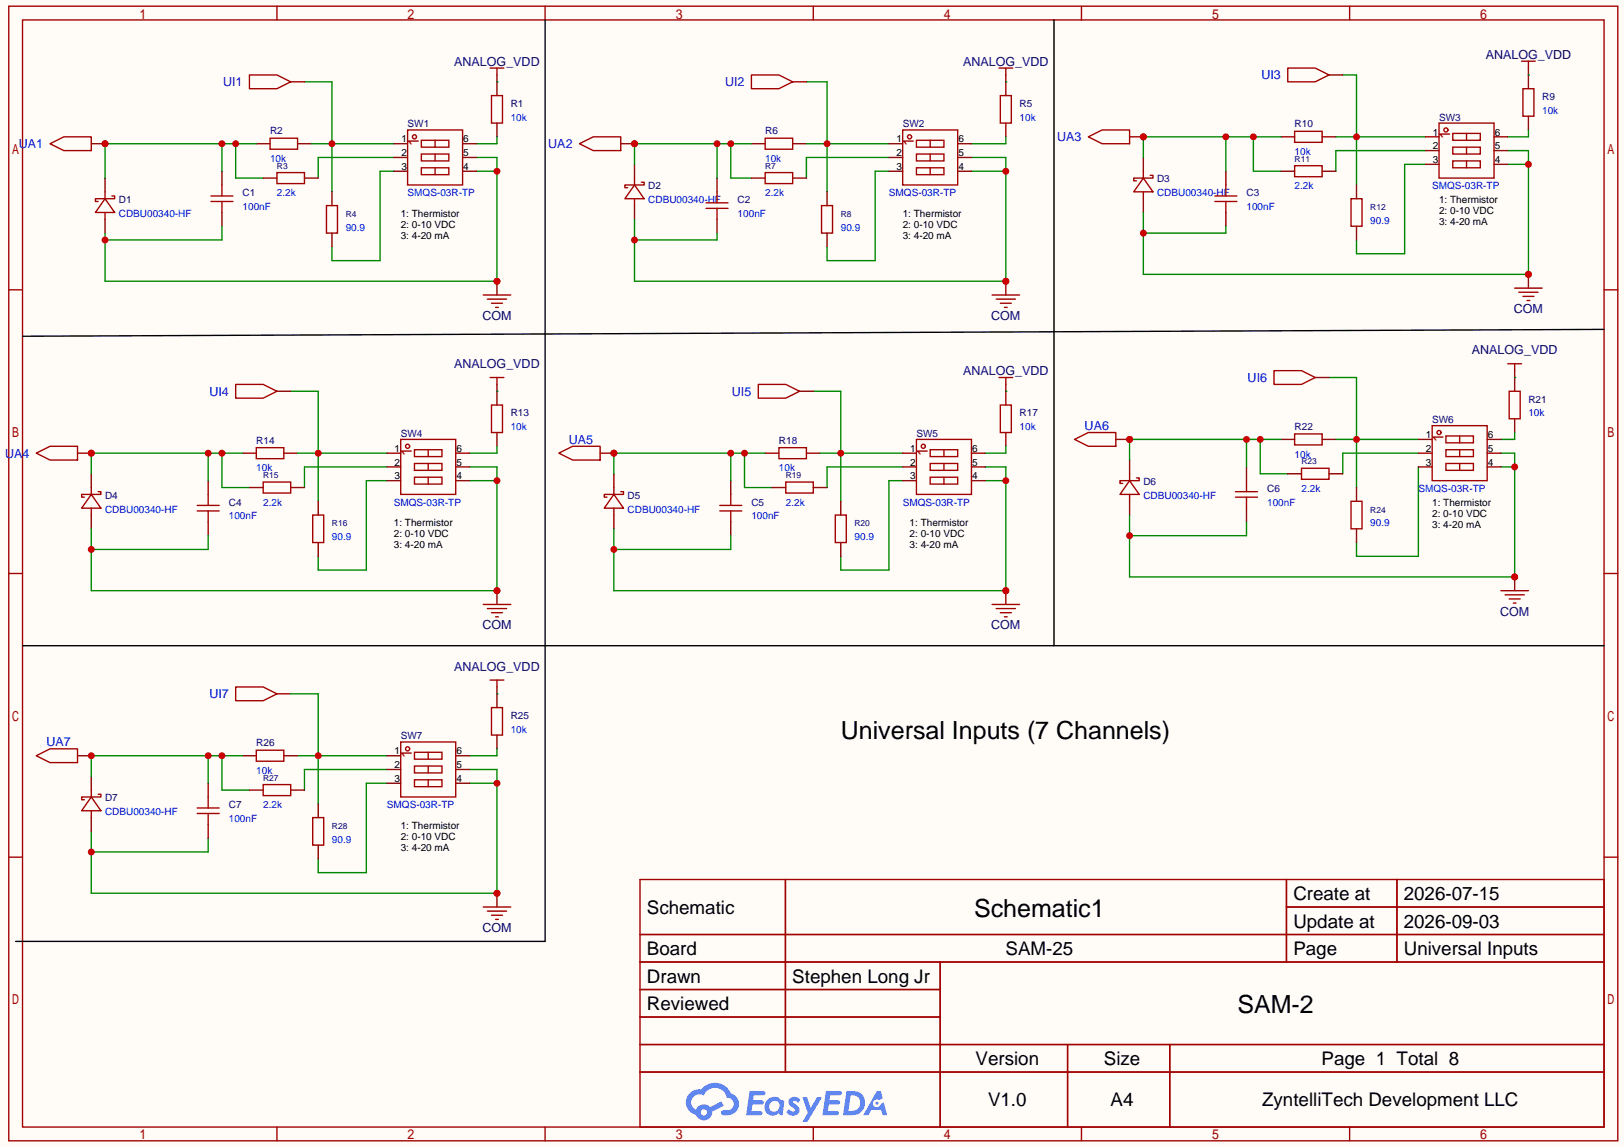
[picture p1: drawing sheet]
<svg xmlns="http://www.w3.org/2000/svg" width="300mm" height="212mm" viewBox="0 0 300 212" stroke-linecap="round" stroke-linejoin="round" font-family="sans-serif">
<path d="M0 0h299.9v211.8h-299.9z" fill="#fffcf7"/>
<g fill="none" stroke="#a10000" stroke-width=".25">
<path d="M1.6 1.1h297.2v209.6h-297.2zM4.2 3.7h292.1v204.5h-292.1zM51.1 1.1v2.6M100.7 1.1v2.6M150.2 1.1v2.6M199.7 1.1v2.6M249.3 1.1v2.6M1.6 53.5h2.6M296.3 53.5h2.5M1.6 105.9h2.6M296.3 105.9h2.5M1.6 158.3h2.6"/>
<path d="M296.3 158.3h2.5M118.2 162.4h178.1v45.8h-178.1zM118.2 172.6h178.1M118.2 177.7h178.1M145.1 162.4v35.6M173.6 177.7v30.5M237.6 162.4v15.3M237.6 167.5h58.7M258 162.4v15.3M118.2 182.8h55.4M118.2 192.9h178.1M118.2 187.8h55.4"/>
<path d="M118.2 198h178.1M197.2 192.9v15.3M216 192.9v15.3M51.1 208.2v2.5M100.7 208.2v2.5M150.2 208.2v2.5M199.7 208.2v2.5M249.3 208.2v2.5"/>
</g>
<g fill="#5487ff">
<path d="M145.9 202.8a1.3 1.3 0 0 1 1.9 .3l-.4 .6a.54 .54 0 0 0-.9-.2l.1 .2a1.58 1.58 0 0 1 1 1.6 1.43 1.43 0 0 1-2.4 .1l.5-.6a.64 .64 0 0 0 .5 .5 .64 .64 0 0 0 .7-.3l-.2-.2a1.6 1.6 0 0 1-1-1.6z"/>
<path d="M148.2 202.7h.9l.6 1.9 1.2-1.9h.9l-2.7 4.5h-.9l1-1.7z"/>
<path d="M138.4 201.5h1.7a1.31 1.31 0 0 1 1.2 .2 .4 .4 0 0 1-.3 .6h-1.8l-.1 .9h1.6a.4 .4 0 0 1 .4 .4 .4 .4 0 0 1-.5 .4h-1.6l-.2 1.2h.8a1.23 1.23 0 0 1 1.2 .2 .39 .39 0 0 1-.4 .6h-2.6z"/>
<path d="M152.5 201.5h1.7a1.32 1.32 0 0 1 1.2 .2 .39 .39 0 0 1-.3 .6h-1.8l-.1 .9h1.6a.4 .4 0 0 1 .4 .4 .4 .4 0 0 1-.4 .4h-1.7l-.2 1.2h.8a1.23 1.23 0 0 1 1.2 .2 .39 .39 0 0 1-.4 .6h-2.6z"/>
<path d="M161.9 201.5h.8l.3 1.3-.6 .4a.75 .75 0 0 0-1.1 .3 .75 .75 0 0 0 .5 1 .75 .75 0 0 0 .9-.6l.5-.3 .6 2.4h-.8l-.2-1h-1.9l-.5 1h-1z"/>
<path d="M156.3 201.5l-.6 4.5h1.5a2.27 2.27 0 0 0 2.6-2.3 2.27 2.27 0 0 0-2.7-2.2zM157.1 202.3a1.5 1.5 0 0 1 1.8 1.5 1.5 1.5 0 0 1-1.9 1.4h-.3z"/>
<path d="M141.8 203.1a1.62 1.62 0 0 0-.4 2.1 1.62 1.62 0 0 0 2 .7l.4-.3 .3 .3 .4 .1 .3-2.5-.1-.3h-.5a1.58 1.58 0 0 0-2.4-.1zM142.4 203.6a.99 .99 0 0 1 1.6 .3 .99 .99 0 0 1-.9 1.4 .94 .94 0 0 1-1-.5 .94 .94 0 0 1 .3-1.2z"/>
<path d="M127.4 201.9a2.37 2.37 0 0 0 1.1 4 1.54 1.54 0 0 0 1.8 1 1.54 1.54 0 0 0 1.2-1.6l2.2-1.1-.5-.8-2 1.1a1.57 1.57 0 0 0-2.6 .4 1.5 1.5 0 0 1-.8-2.1 1.5 1.5 0 0 1 2.2-.5 2.23 2.23 0 0 1 2.3-1.4 2.23 2.23 0 0 1 2 1.8 1.16 1.16 0 0 1 1.2 1.1 1.16 1.16 0 0 1-1.1 1.3h-.7a.47 .47 0 0 0-.5 .3 .47 .47 0 0 0 .4 .6 2.23 2.23 0 0 0 2.3-.7 2.23 2.23 0 0 0 .4-2.3 2.16 2.16 0 0 0-1.3-1.1 3.2 3.2 0 0 0-5.5-.7l-1.1 .1zM129.4 205.4a.6 .6 0 0 1 1.2 0 .6 .6 0 0 1-1.2 0z"/>
<circle cx="162" cy="203.8" r=".28"/>
</g>
<path d="M19.4 32.9v2.5M41 31.6v2.6M41 39.2v2.6M47.3 26.5h2.6M55 26.5h2.5M19.4 40.5v2.6" fill="none" stroke="#870000" stroke-width=".25"/>
<path d="M19.4 36.7l1.8 2.5h-3.6zM19.4 35.4v1.3M19.4 39.2v1.3M20.7 36.2h.5v.5h-3.6v.5h.5M39 37.2h4M39 36.2h4M41 34.2v2M41 37.2v2M49.9 25.5h5.1v2.1h-5.1z" fill="none" stroke="#a10000" stroke-width=".25"/>
<path d="M41 26.5v5.1M43.5 26.5v6.4h5.1M47.3 26.5h-27.9v6.4" fill="none" stroke="#008700" stroke-width=".25"/>
<g fill="#c00">
<circle cx="43.5" cy="26.5" r=".64"/>
<circle cx="41" cy="26.5" r=".64"/>
<circle cx="19.4" cy="26.5" r=".64"/>
</g>
<path d="M56.2 15.1h5.1v20.3M57.5 26.5h15.2" fill="none" stroke="#008700" stroke-width=".25"/>
<circle cx="61.3" cy="26.5" r=".64" fill="#c00"/>
<path d="M72.7 31.6h-2.5v16.5h-8.9v-2.5M88 31.6h3.8M88 29.1h3.8v22.8h-72.4v-8.8M41 41.8v2.5h-21.6" fill="none" stroke="#008700" stroke-width=".25"/>
<g fill="#c00">
<circle cx="19.4" cy="44.3" r=".64"/>
<circle cx="91.8" cy="51.9" r=".64"/>
<circle cx="91.8" cy="31.6" r=".64"/>
</g>
<path d="M91.8 15.1h.1M72.7 29.1h-13.9v3.8M91.8 25.3v1.2h-3.8" fill="none" stroke="#008700" stroke-width=".25"/>
<path d="M53.7 15.1h2.5M91.8 13.8v3.9M16.9 26.5h2.5M91.8 22.7v2.6" fill="none" stroke="#870000" stroke-width=".25"/>
<path d="M46.1 13.8h5l2.6 1.3-2.6 1.3h-5zM90.5 12.6h2.6M90.8 17.7h2v5h-2zM91.8 12.6v1.2" fill="none" stroke="#a10000" stroke-width=".25"/>
<circle cx="19.4" cy="26.5" r=".64" fill="#c00"/>
<path d="M9.2 26.5l2.6-1.2h5.1v2.5h-5.1zM117.2 34.2l1.8 2.5h-3.6zM117.2 32.9v1.3M117.2 36.7v1.3M118.5 33.7h.5v.5h-3.6v.5h.5M130.4 38.5h4.1M130.4 37.5h4.1M132.4 35.4v2.1M132.4 38.5v2M141.3 25.5h5.1v2.1h-5.1z" fill="none" stroke="#a10000" stroke-width=".25"/>
<path d="M117.2 30.4v2.5M117.2 38v2.5M132.4 32.9v2.5M138.8 26.5h2.5M146.4 26.5h2.5M132.4 40.5v2.6" fill="none" stroke="#870000" stroke-width=".25"/>
<path d="M132.4 26.5v6.4M135 26.5v6.4h3.8M138.8 26.5h-21.6v3.9" fill="none" stroke="#008700" stroke-width=".25"/>
<g fill="#c00">
<circle cx="135" cy="26.5" r=".64"/>
<circle cx="132.4" cy="26.5" r=".64"/>
<circle cx="117.2" cy="26.5" r=".64"/>
</g>
<path d="M148.9 15.1h3.8v20.3M148.9 26.5h15.3" fill="none" stroke="#008700" stroke-width=".25"/>
<circle cx="152.7" cy="26.5" r=".64" fill="#c00"/>
<path d="M164.2 31.6h-2.6v16.5h-8.9v-2.5M179.4 31.6h6.4M179.4 29.1h6.4v22.8h-68.6v-11.4M132.4 43.1v1.2h-15.2" fill="none" stroke="#008700" stroke-width=".25"/>
<g fill="#c00">
<circle cx="117.2" cy="44.3" r=".64"/>
<circle cx="185.8" cy="51.9" r=".64"/>
<circle cx="185.8" cy="31.6" r=".64"/>
</g>
<path d="M185.8 15.1h.1M164.2 29.1h-15.3v3.8M185.8 25.3v1.2h-6.4" fill="none" stroke="#008700" stroke-width=".25"/>
<path d="M146.4 15.1h2.5M185.8 13.8v3.9M114.6 26.5h2.6M185.8 22.7v2.6" fill="none" stroke="#870000" stroke-width=".25"/>
<path d="M138.8 13.8h5.1l2.5 1.3-2.5 1.3h-5.1zM184.5 12.6h2.5M184.8 17.7h2v5h-2zM185.8 12.6v1.2" fill="none" stroke="#a10000" stroke-width=".25"/>
<circle cx="117.2" cy="26.5" r=".64" fill="#c00"/>
<path d="M107 26.5l2.6-1.2h5v2.5h-5zM211.2 32.9l1.7 2.5h-3.5zM211.2 31.6v1.3M211.2 35.4v1.3M212.4 32.4h.5v.5h-3.5v.5h.5M224.4 37.2h4M224.4 36.2h4M226.4 34.2v2M226.4 37.2v2M239.1 24.3h5.1v2h-5.1z" fill="none" stroke="#a10000" stroke-width=".25"/>
<path d="M211.2 29.1v2.5M211.2 36.7v2.5M226.4 31.6v2.6M226.4 39.2v2.6M236.6 25.3h2.5M244.2 25.3h2.5" fill="none" stroke="#870000" stroke-width=".25"/>
<path d="M226.4 25.3v6.3M231.5 25.3v6.3h5.1M236.6 25.3h-25.4v3.8" fill="none" stroke="#008700" stroke-width=".25"/>
<g fill="#c00">
<circle cx="231.5" cy="25.3" r=".64"/>
<circle cx="226.4" cy="25.3" r=".64"/>
<circle cx="211.2" cy="25.3" r=".64"/>
</g>
<path d="M248 13.8h2.5v20.4M246.7 25.3h16.5" fill="none" stroke="#008700" stroke-width=".25"/>
<circle cx="250.5" cy="25.3" r=".64" fill="#c00"/>
<path d="M263.2 30.4h-3.8v16.5h-8.9v-2.6M278.5 30.4h3.8M278.5 27.8h3.8v22.9h-71.1v-11.5M226.4 41.8v1.3h-15.2" fill="none" stroke="#008700" stroke-width=".25"/>
<g fill="#c00">
<circle cx="211.2" cy="43.1" r=".64"/>
<circle cx="282.3" cy="50.7" r=".64"/>
<circle cx="282.3" cy="30.4" r=".64"/>
</g>
<path d="M282.3 13.8h.1M263.2 27.8h-16.5v3.8M282.3 24v1.3h-3.8" fill="none" stroke="#008700" stroke-width=".25"/>
<path d="M245.5 13.8h2.5M282.3 12.6v3.8M208.6 25.3h2.6M282.3 21.5v2.5" fill="none" stroke="#870000" stroke-width=".25"/>
<path d="M237.8 12.6h5.1l2.6 1.2-2.6 1.3h-5.1zM281 11.3h2.6M281.3 16.4h2v5.1h-2zM282.3 11.3v1.3" fill="none" stroke="#a10000" stroke-width=".25"/>
<circle cx="211.2" cy="25.3" r=".64" fill="#c00"/>
<path d="M201 25.3l2.5-1.3h5.1v2.5h-5.1zM16.9 91.3l1.7 2.6h-3.5zM16.9 90v1.3M16.9 93.9v1.2M18.1 90.8h.5v.5h-3.5v.5h.5M36.4 94.4h4.1M36.4 93.3h4.1M38.4 91.3v2M38.4 94.4v2M47.3 82.7h5.1v2h-5.1z" fill="none" stroke="#a10000" stroke-width=".25"/>
<path d="M16.9 87.5v2.5M16.9 95.1v2.6M38.4 88.8v2.5M38.4 96.4v2.5M44.8 83.7h2.5M52.4 83.7h2.6" fill="none" stroke="#870000" stroke-width=".25"/>
<path d="M38.4 83.7v5.1M41 83.7v6.3h5.1M44.8 83.7h-27.9v3.8" fill="none" stroke="#008700" stroke-width=".25"/>
<g fill="#c00">
<circle cx="41" cy="83.7" r=".64"/>
<circle cx="38.4" cy="83.7" r=".64"/>
<circle cx="16.9" cy="83.7" r=".64"/>
</g>
<path d="M53.7 72.3h5.1v20.3M55 83.7h16.5" fill="none" stroke="#008700" stroke-width=".25"/>
<circle cx="58.8" cy="83.7" r=".64" fill="#c00"/>
<path d="M38.4 98.9v2.6h-21.5M71.5 88.8h-3.8v16.5h-8.9v-2.6M86.7 88.8h5.1M86.7 86.2h5.1v22.9h-74.9v-11.4" fill="none" stroke="#008700" stroke-width=".25"/>
<g fill="#c00">
<circle cx="16.9" cy="101.5" r=".64"/>
<circle cx="91.8" cy="109.1" r=".64"/>
<circle cx="91.8" cy="88.8" r=".64"/>
</g>
<path d="M91.8 72.3h.1M71.5 86.2h-15.3v3.8M91.8 82.4v1.3h-5.1" fill="none" stroke="#008700" stroke-width=".25"/>
<path d="M51.1 72.3h2.6M91.8 71v3.8M91.8 79.9v2.5M14.3 83.7h2.6" fill="none" stroke="#870000" stroke-width=".25"/>
<path d="M43.5 71h5.1l2.5 1.3-2.5 1.2h-5.1zM90.5 69.7h2.6M90.8 74.8h2v5.1h-2zM91.8 69.7v1.3" fill="none" stroke="#a10000" stroke-width=".25"/>
<circle cx="16.9" cy="83.7" r=".64" fill="#c00"/>
<path d="M6.7 83.7l2.5-1.3h5.1v2.6h-5.1zM113.4 91.3l1.8 2.6h-3.6zM113.4 90v1.3M113.4 93.9v1.2M114.6 90.8h.6v.5h-3.6v.5h.5M132.9 94.4h4.1M132.9 93.3h4.1M135 91.3v2M135 94.4v2M143.9 82.7h5v2h-5z" fill="none" stroke="#a10000" stroke-width=".25"/>
<path d="M113.4 87.5v2.5M113.4 95.1v2.6M135 88.8v2.5M135 96.4v2.5M141.3 83.7h2.6M148.9 83.7h2.6" fill="none" stroke="#870000" stroke-width=".25"/>
<path d="M135 83.7v5.1M137.5 83.7v6.3h5.1M141.3 83.7h-27.9v3.8" fill="none" stroke="#008700" stroke-width=".25"/>
<g fill="#c00">
<circle cx="137.5" cy="83.7" r=".64"/>
<circle cx="135" cy="83.7" r=".64"/>
<circle cx="113.4" cy="83.7" r=".64"/>
</g>
<path d="M150.2 72.3h5.1v20.3M151.5 83.7h15.2" fill="none" stroke="#008700" stroke-width=".25"/>
<circle cx="155.3" cy="83.7" r=".64" fill="#c00"/>
<path d="M135 98.9v2.6h-21.6M166.7 88.8h-2.5v16.5h-8.9v-2.6M182 88.8h3.8M182 86.2h3.8v22.9h-72.4v-11.4" fill="none" stroke="#008700" stroke-width=".25"/>
<g fill="#c00">
<circle cx="113.4" cy="101.5" r=".64"/>
<circle cx="185.8" cy="109.1" r=".64"/>
<circle cx="185.8" cy="88.8" r=".64"/>
</g>
<path d="M185.8 72.3h.1M166.7 86.2h-14v3.8M185.8 82.4v1.3h-3.8" fill="none" stroke="#008700" stroke-width=".25"/>
<path d="M147.7 72.3h2.5M185.8 71v3.8M185.8 79.9v2.5M110.8 83.7h2.6" fill="none" stroke="#870000" stroke-width=".25"/>
<path d="M140 71h5.1l2.6 1.3-2.6 1.2h-5.1zM184.5 69.7h2.5M184.8 74.8h2v5.1h-2zM185.8 69.7v1.3" fill="none" stroke="#a10000" stroke-width=".25"/>
<circle cx="113.4" cy="83.7" r=".64" fill="#c00"/>
<path d="M103.2 83.7l2.6-1.3h5v2.6h-5zM208.6 88.8l1.8 2.5h-3.5zM208.6 87.5v1.3M208.6 91.3v1.3M209.9 88.3h.5v.5h-3.5v.5h.5M228.2 91.8h4.1M228.2 90.8h4.1M230.2 88.8v2M230.2 91.8v2.1M239.1 80.1h5.1v2.1h-5.1z" fill="none" stroke="#a10000" stroke-width=".25"/>
<path d="M208.6 85v2.5M208.6 92.6v2.5M230.2 86.2v2.6M230.2 93.9v2.5M236.6 81.2h2.5M244.2 81.2h2.5" fill="none" stroke="#870000" stroke-width=".25"/>
<path d="M230.2 81.2v5M232.8 81.2v6.3h5M236.6 81.2h-28v3.8" fill="none" stroke="#008700" stroke-width=".25"/>
<g fill="#c00">
<circle cx="232.8" cy="81.2" r=".64"/>
<circle cx="230.2" cy="81.2" r=".64"/>
<circle cx="208.6" cy="81.2" r=".64"/>
</g>
<path d="M245.5 69.7h5v20.3M246.7 81.2h15.3" fill="none" stroke="#008700" stroke-width=".25"/>
<circle cx="250.5" cy="81.2" r=".64" fill="#c00"/>
<path d="M230.2 96.4v2.5h-21.6M262 86.2v16.5h-11.5v-2.5M277.2 83.7h2.5v22.9h-71.1v-11.5M277.2 86.2h2.5" fill="none" stroke="#008700" stroke-width=".25"/>
<g fill="#c00">
<circle cx="208.6" cy="98.9" r=".64"/>
<circle cx="279.7" cy="106.6" r=".64"/>
<circle cx="279.7" cy="86.2" r=".64"/>
</g>
<path d="M279.7 69.7h.1M279.7 79.9v1.3h-2.5M262 83.7h-14v3.8" fill="none" stroke="#008700" stroke-width=".25"/>
<path d="M242.9 69.7h2.6M279.7 68.5v3.8M279.7 77.3v2.6M206.1 81.2h2.5" fill="none" stroke="#870000" stroke-width=".25"/>
<path d="M235.3 68.5h5.1l2.5 1.2-2.5 1.3h-5.1zM278.5 67.2h2.5M278.7 72.3h2.1v5h-2.1zM279.7 67.2v1.3" fill="none" stroke="#a10000" stroke-width=".25"/>
<circle cx="208.6" cy="81.2" r=".64" fill="#c00"/>
<path d="M198.5 81.2l2.5-1.3h5.1v2.5h-5.1zM6.7 139.6l2.5-1.3h5.1v2.5h-5.1zM43.5 126.9h5.1l2.5 1.2-2.5 1.3h-5.1zM90.8 130.7h2v5.1h-2z" fill="none" stroke="#a10000" stroke-width=".25"/>
<path d="M14.3 139.6h2.6M51.1 128.1h2.6M91.8 128.1v2.6M91.8 135.8v2.5" fill="none" stroke="#870000" stroke-width=".25"/>
<path d="M91.8 138.3v1.3h-5.1M38.4 154.8v2.6h-21.5M71.5 142.1h-15.3v3.8M86.7 142.1h5.1v22.9h-74.9v-11.5M86.7 144.7h5.1" fill="none" stroke="#008700" stroke-width=".25"/>
<g fill="#c00">
<circle cx="16.9" cy="157.4" r=".64"/>
<circle cx="91.8" cy="165" r=".64"/>
<circle cx="91.8" cy="144.7" r=".64"/>
</g>
<path d="M53.7 128.1h5.1v20.4M55 139.6h16.5M71.5 144.7h-3.8v16.5h-8.9v-2.6" fill="none" stroke="#008700" stroke-width=".25"/>
<circle cx="58.8" cy="139.6" r=".64" fill="#c00"/>
<path d="M44.8 139.6h2.5M52.4 139.6h2.6M16.9 143.4v2.5M16.9 151v2.5M38.4 144.7v2.5M38.4 152.3v2.5" fill="none" stroke="#870000" stroke-width=".25"/>
<path d="M47.3 138.6h5.1v2h-5.1zM16.9 147.2l1.7 2.5h-3.5zM16.9 145.9v1.3M16.9 149.7v1.3M18.1 146.7h.5v.5h-3.5v.5h.5M36.4 150.2h4.1M36.4 149.2h4.1M38.4 147.2v2M38.4 150.2v2.1" fill="none" stroke="#a10000" stroke-width=".25"/>
<path d="M38.4 139.6v5.1M41 139.6v6.3h5.1M44.8 139.6h-27.9v3.8" fill="none" stroke="#008700" stroke-width=".25"/>
<g fill="#c00">
<circle cx="41" cy="139.6" r=".64"/>
<circle cx="38.4" cy="139.6" r=".64"/>
<circle cx="16.9" cy="139.6" r=".64"/>
</g>
<path d="M185.8 51.9v2.6" fill="none" stroke="#870000" stroke-width=".25"/>
<circle cx="185.8" cy="51.9" r=".64" fill="#c00"/>
<g fill="none" stroke="#a10000" stroke-width=".25">
<path d="M75.3 24h10.1v10.2h-10.1zM77.8 25.9h5.1v1.3h-5.1zM77.8 31h5.1v1.3h-5.1zM77.8 28.4h5.1v1.3h-5.1zM80.4 25.9v1.3M80.4 28.4v1.3M80.4 31v1.3M166.7 24h10.2v10.2h-10.2zM169.3 25.9h5v1.3h-5zM169.3 31h5v1.3h-5zM169.3 28.4h5v1.3h-5zM171.8 25.9v1.3"/>
<path d="M171.8 28.4v1.3M171.8 31v1.3M265.8 22.7h10.1v10.2h-10.1zM268.3 24.6h5.1v1.3h-5.1zM268.3 29.7h5.1v1.3h-5.1zM268.3 27.2h5.1v1.2h-5.1zM270.9 24.6v1.3M270.9 27.2v1.2M270.9 29.7v1.3M183.2 54.5h5.1M184 55.2h3.5M184.8 56h2"/>
<path d="M185.5 56.8h.5M264.5 78.6h10.2v10.2h-10.2zM74 81.2h10.2v10.1h-10.2zM76.5 83.1h5.1v1.2h-5.1zM76.5 88.1h5.1v1.3h-5.1zM76.5 85.6h5.1v1.3h-5.1zM79.1 83.1v1.2M79.1 85.6v1.3M79.1 88.1v1.3M169.3 81.2h10.1v10.1h-10.1zM171.8 83.1h5.1v1.2h-5.1zM171.8 88.1h5.1v1.3h-5.1z"/>
<path d="M171.8 85.6h5.1v1.3h-5.1zM174.3 83.1v1.2M174.3 85.6v1.3M174.3 88.1v1.3M267 80.5h5.1v1.3h-5.1zM267 85.6h5.1v1.3h-5.1zM267 83.1h5.1v1.2h-5.1zM269.6 80.5v1.3M269.6 83.1v1.2M269.6 85.6v1.3M74 137h10.2v10.2h-10.2zM76.5 138.9h5.1v1.3h-5.1z"/>
<path d="M79.1 138.9v1.3M76.5 144h5.1v1.3h-5.1zM76.5 141.5h5.1v1.2h-5.1zM79.1 141.5v1.2M79.1 144v1.3"/>
<circle cx="76.5" cy="25.3" r=".38"/>
<circle cx="168" cy="25.3" r=".38"/>
<circle cx="267" cy="24" r=".38"/>
<circle cx="265.8" cy="79.9" r=".38"/>
<circle cx="75.3" cy="82.4" r=".38"/>
<circle cx="170.5" cy="82.4" r=".38"/>
<circle cx="75.3" cy="138.3" r=".38"/>
</g>
<path d="M100.7 3.7v170.2h-97.8M194.7 3.7v115.6M296.3 60.8l-292.1 1.3M4.2 119.3h292.1" fill="none" stroke="#000" stroke-width=".25"/>
<g fill="none" stroke="#870000" stroke-width=".25">
<path d="M72.7 26.5h2.6M72.7 29.1h2.6M72.7 31.6h2.6M85.4 26.5h2.6M85.4 29.1h2.6M85.4 31.6h2.6M164.2 26.5h2.5M164.2 29.1h2.5M164.2 31.6h2.5M176.9 26.5h2.5M176.9 29.1h2.5M176.9 31.6h2.5"/>
<path d="M263.2 25.3h2.6M263.2 27.8h2.6M263.2 30.4h2.6M275.9 25.3h2.6M275.9 27.8h2.6M275.9 30.4h2.6M91.8 51.9v2.6M71.5 83.7h2.5M71.5 86.2h2.5M71.5 88.8h2.5M84.2 83.7h2.5M84.2 86.2h2.5"/>
<path d="M84.2 88.8h2.5M166.7 83.7h2.6M166.7 86.2h2.6M166.7 88.8h2.6M179.4 83.7h2.6M179.4 86.2h2.6M179.4 88.8h2.6M262 83.7h2.5M262 86.2h2.5M262 81.2h2.5M274.7 83.7h2.5M274.7 86.2h2.5"/>
<path d="M274.7 81.2h2.5M71.5 139.6h2.5M84.2 139.6h2.5M71.5 142.1h2.5M71.5 144.7h2.5M84.2 142.1h2.5M84.2 144.7h2.5"/>
</g>
<circle cx="91.8" cy="51.9" r=".64" fill="#c00"/>
<path d="M89.2 54.5h5.1M90 55.2h3.6M90.8 56h2M91.5 56.8h.5" fill="none" stroke="#a10000" stroke-width=".25"/>
<path d="M282.3 50.7v2.5" fill="none" stroke="#870000" stroke-width=".25"/>
<circle cx="282.3" cy="50.7" r=".64" fill="#c00"/>
<path d="M279.7 53.2h5.1M280.5 54h3.6M281.3 54.7h2M282 55.5h.5" fill="none" stroke="#a10000" stroke-width=".25"/>
<path d="M279.7 106.6v2.5" fill="none" stroke="#870000" stroke-width=".25"/>
<circle cx="279.7" cy="106.6" r=".64" fill="#c00"/>
<path d="M277.2 109.1h5.1M278 109.9h3.5M278.7 110.6h2.1M279.5 111.4h.5" fill="none" stroke="#a10000" stroke-width=".25"/>
<path d="M185.8 109.1v2.5" fill="none" stroke="#870000" stroke-width=".25"/>
<circle cx="185.8" cy="109.1" r=".64" fill="#c00"/>
<path d="M183.2 111.6h5.1M184 112.4h3.5M184.8 113.2h2M185.5 113.9h.5" fill="none" stroke="#a10000" stroke-width=".25"/>
<path d="M91.8 109.1v2.5" fill="none" stroke="#870000" stroke-width=".25"/>
<circle cx="91.8" cy="109.1" r=".64" fill="#c00"/>
<path d="M89.2 111.6h5.1M90 112.4h3.6M90.8 113.2h2M91.5 113.9h.5" fill="none" stroke="#a10000" stroke-width=".25"/>
<path d="M91.8 165v2.5" fill="none" stroke="#870000" stroke-width=".25"/>
<circle cx="91.8" cy="165" r=".64" fill="#c00"/>
<g fill="none" stroke="#a10000" stroke-width=".25">
<path d="M51.1 31.9h5.1v2h-5.1zM60.3 38h2v5.1h-2zM141.3 31.9h5.1v2h-5.1zM151.7 38h2.1v5.1h-2.1zM239.1 30.6h5.1v2h-5.1zM249.5 36.7h2.1v5.1h-2.1zM48.6 89h5.1v2.1h-5.1zM57.8 95.1h2v5.1h-2zM145.1 89h5.1v2.1h-5.1zM154.3 95.1h2v5.1h-2zM240.4 86.5h5.1v2h-5.1zM249.5 92.6h2.1v5.1h-2.1z"/>
<path d="M90.5 125.6h2.6M91.8 125.6v1.3M48.6 144.9h5.1v2h-5.1zM57.8 151h2v5.1h-2zM89.2 167.5h5.1M90 168.3h3.6M90.8 169h2M91.5 169.8h.5"/>
</g>
<g fill="none" stroke="#870000" stroke-width=".25">
<path d="M48.6 32.9h2.5M56.2 32.9h2.6M61.3 35.4v2.6M138.8 32.9h2.5M146.4 32.9h2.5M152.7 35.4v2.6M236.6 31.6h2.5M244.2 31.6h2.5M250.5 34.2v2.5M61.3 43.1v2.5M152.7 43.1v2.5M250.5 41.8v2.5"/>
<path d="M46.1 90h2.5M53.7 90h2.5M58.8 92.6v2.5M142.6 90h2.5M150.2 90h2.5M155.3 92.6v2.5M237.8 87.5h2.6M245.5 87.5h2.5M250.5 90v2.6M250.5 97.7v2.5M58.8 100.2v2.5M155.3 100.2v2.5"/>
<path d="M91.8 126.9v1.2M46.1 145.9h2.5M53.7 145.9h2.5M58.8 148.5v2.5M58.8 156.1v2.5"/>
</g>
<path d="M91.8 128.1h.1" fill="none" stroke="#008700" stroke-width=".25"/>
<g font-size="4.6">
<text x="155.3" y="136.6">Universal Inputs (7 Channels)</text>
<text x="179.9" y="169.4">Schematic1</text>
<text x="228.5" y="187.1">SAM-2</text>
</g>
<g font-size="3.5">
<text x="238.9" y="166.2">Create at</text>
<text x="259.3" y="166.2">2026-07-15</text>
<text x="119.5" y="168.8">Schematic</text>
<text x="238.9" y="171.3">Update at</text>
<text x="259.3" y="171.3">2026-09-03</text>
<text x="119.5" y="176.4">Board</text>
<text x="185.7" y="176.4">SAM-25</text>
<text x="238.9" y="176.4">Page</text>
<text x="259.3" y="176.4">Universal Inputs</text>
<text x="119.5" y="181.5">Drawn</text>
<text x="146.3" y="181.5">Stephen Long Jr</text>
<text x="119.5" y="186.6">Reviewed</text>
<text x="180.2" y="196.7">Version</text>
<text x="203.9" y="196.7">Size</text>
<text x="244.1" y="196.7">Page 1 Total 8</text>
<text x="182.5" y="204.3">V1.0</text>
<text x="205.1" y="204.3">A4</text>
<text x="233.1" y="204.3">ZyntelliTech Development LLC</text>
</g>
<g font-size="2.9" fill="#a00000">
<text x="77.4" y="27" transform="rotate(-90 77.4 27)">1</text>
<text x="168.8" y="27" transform="rotate(-90 168.8 27)">1</text>
<text x="267.9" y="25.7" transform="rotate(-90 267.9 25.7)">1</text>
<text x="266.6" y="81.6" transform="rotate(-90 266.6 81.6)">1</text>
<text x="76.1" y="84.1" transform="rotate(-90 76.1 84.1)">1</text>
<text x="171.3" y="84.1" transform="rotate(-90 171.3 84.1)">1</text>
<text x="76.1" y="140" transform="rotate(-90 76.1 140)">1</text>
</g>
<g font-size="2.3" fill="#000080">
<text x="274.4" y="10.8">ANALOG_VDD</text>
<text x="83.9" y="12.1">ANALOG_VDD</text>
<text x="177.9" y="12.1">ANALOG_VDD</text>
<text x="89.1" y="59.1">COM</text>
<text x="183.1" y="59.1">COM</text>
<text x="279.6" y="57.8">COM</text>
<text x="271.9" y="65.5">ANALOG_VDD</text>
<text x="83.9" y="68">ANALOG_VDD</text>
<text x="177.9" y="69.3">ANALOG_VDD</text>
<text x="277.1" y="113.7">COM</text>
<text x="89.1" y="116.3">COM</text>
<text x="183.1" y="116.3">COM</text>
<text x="83.9" y="123.9">ANALOG_VDD</text>
<text x="89.1" y="172.1">COM</text>
</g>
<g font-size="2.3" fill="#00f">
<text x="41.2" y="15.9">UI1</text>
<text x="133.9" y="15.9">UI2</text>
<text x="233" y="14.7">UI3</text>
<text x="3.5" y="27.4">UA1</text>
<text x="101.3" y="27.4">UA2</text>
<text x="195.2" y="26.1">UA3</text>
<text x="230.4" y="70.5">UI6</text>
<text x="38.7" y="73.1">UI4</text>
<text x="135.2" y="73.1">UI5</text>
<text x="105.1" y="82">UA5</text>
<text x="200.3" y="79.4">UA6</text>
<text x=".9" y="84.5">UA4</text>
<text x="38.7" y="129">UI7</text>
<text x="8.6" y="137.8">UA7</text>
</g>
<g font-size="1.8" fill="#000080">
<text x="75.3" y="23.5">SW1</text>
<text x="94.3" y="19.7">R1</text>
<text x="166.7" y="23.5">SW2</text>
<text x="188.3" y="19.7">R5</text>
<text x="239.1" y="23.5">R10</text>
<text x="265.8" y="22.3">SW3</text>
<text x="284.8" y="18.5">R9</text>
<text x="49.9" y="24.8">R2</text>
<text x="141.3" y="24.8">R6</text>
<text x="119.7" y="35">D2</text>
<text x="213.7" y="33.7">D3</text>
<text x="21.9" y="37.5">D1</text>
<text x="44.8" y="36.2">C1</text>
<text x="136.2" y="37.5">C2</text>
<text x="230.2" y="36.2">C3</text>
<text x="94.3" y="76.9">R13</text>
<text x="188.3" y="76.9">R17</text>
<text x="282.3" y="74.3">R21</text>
<text x="47.3" y="82">R14</text>
<text x="74" y="80.7">SW4</text>
<text x="143.9" y="82">R18</text>
<text x="169.3" y="80.7">SW5</text>
<text x="239.1" y="79.4">R22</text>
<text x="264.5" y="78.2">SW6</text>
<text x="211.2" y="89.6">D6</text>
<text x="19.4" y="92.1">D4</text>
<text x="42.3" y="93.4">C4</text>
<text x="115.9" y="92.1">D5</text>
<text x="138.8" y="93.4">C5</text>
<text x="234" y="90.9">C6</text>
<text x="47.3" y="137.8">R26</text>
<text x="74" y="136.6">SW7</text>
<text x="94.3" y="132.8">R25</text>
<text x="19.4" y="148">D7</text>
<text x="42.3" y="149.3">C7</text>
</g>
<g font-size="1.8" fill="#00f">
<text x="94.3" y="22.3">10k</text>
<text x="188.3" y="22.3">10k</text>
<text x="284.8" y="21">10k</text>
<text x="49.9" y="29.9">10k</text>
<text x="141.3" y="29.9">10k</text>
<text x="239.1" y="28.6">10k</text>
<text x="239.1" y="35">2.2k</text>
<text x="264.5" y="35">SMQS-03R-TP</text>
<text x="21.9" y="40.1">CDBU00340-HF</text>
<text x="44.8" y="38.8">100nF</text>
<text x="51.1" y="36.2">2.2k</text>
<text x="75.3" y="36.2">SMQS-03R-TP</text>
<text x="119.7" y="37.5">CDBU00340-HF</text>
<text x="136.2" y="40.1">100nF</text>
<text x="141.3" y="36.2">2.2k</text>
<text x="164.2" y="36.2">SMQS-03R-TP</text>
<text x="213.7" y="36.2">CDBU00340-HF</text>
<text x="230.2" y="38.8">100nF</text>
<text x="253.1" y="41.3">90.9</text>
<text x="63.8" y="42.6">90.9</text>
<text x="155.3" y="42.6">90.9</text>
<text x="282.3" y="76.9">10k</text>
<text x="94.3" y="79.4">10k</text>
<text x="188.3" y="79.4">10k</text>
<text x="47.3" y="87">10k</text>
<text x="143.9" y="87">10k</text>
<text x="239.1" y="84.5">10k</text>
<text x="19.4" y="94.7">CDBU00340-HF</text>
<text x="42.3" y="95.9">100nF</text>
<text x="48.6" y="93.4">2.2k</text>
<text x="72.7" y="93.4">SMQS-03R-TP</text>
<text x="115.9" y="94.7">CDBU00340-HF</text>
<text x="138.8" y="95.9">100nF</text>
<text x="145.1" y="93.4">2.2k</text>
<text x="166.7" y="93.4">SMQS-03R-TP</text>
<text x="211.2" y="92.1">CDBU00340-HF</text>
<text x="234" y="93.4">100nF</text>
<text x="240.4" y="90.9">2.2k</text>
<text x="262" y="90.9">SMQS-03R-TP</text>
<text x="61.3" y="99.7">90.9</text>
<text x="157.8" y="99.7">90.9</text>
<text x="253.1" y="97.2">90.9</text>
<text x="94.3" y="135.3">10k</text>
<text x="47.3" y="142.9">10k</text>
<text x="48.6" y="149.3">2.2k</text>
<text x="71.5" y="149.3">SMQS-03R-TP</text>
<text x="19.4" y="150.5">CDBU00340-HF</text>
<text x="42.3" y="151.8">100nF</text>
<text x="61.3" y="155.6">90.9</text>
</g>
<g font-size="1.8">
<text x="74.1" y="28.9">2</text>
<text x="74.1" y="26.3">1</text>
<text x="85.6" y="26.3">6</text>
<text x="85.6" y="28.9">5</text>
<text x="165.6" y="28.9">2</text>
<text x="165.6" y="26.3">1</text>
<text x="177" y="26.3">6</text>
<text x="177" y="28.9">5</text>
<text x="264.6" y="27.6">2</text>
<text x="264.6" y="25">1</text>
<text x="276.1" y="25">6</text>
<text x="276.1" y="27.6">5</text>
<text x="74.1" y="31.4">3</text>
<text x="85.6" y="31.4">4</text>
<text x="165.6" y="31.4">3</text>
<text x="177" y="31.4">4</text>
<text x="264.6" y="30.1">3</text>
<text x="276.1" y="30.1">4</text>
<text x="74" y="40.1">1: Thermistor</text>
<text x="166.7" y="40.1">1: Thermistor</text>
<text x="265.8" y="37.5">1: Thermistor</text>
<text x="265.8" y="39.5">2: 0-10 VDC</text>
<text x="265.8" y="41.6">3: 4-20 mA</text>
<text x="74" y="42.1">2: 0-10 VDC</text>
<text x="74" y="44.1">3: 4-20 mA</text>
<text x="166.7" y="42.1">2: 0-10 VDC</text>
<text x="166.7" y="44.1">3: 4-20 mA</text>
<text x="72.9" y="83.5">1</text>
<text x="84.3" y="83.5">6</text>
<text x="168.1" y="83.5">1</text>
<text x="179.5" y="83.5">6</text>
<text x="263.4" y="83.5">2</text>
<text x="263.4" y="80.9">1</text>
<text x="274.8" y="80.9">6</text>
<text x="274.8" y="83.5">5</text>
<text x="72.9" y="88.5">3</text>
<text x="72.9" y="86">2</text>
<text x="84.3" y="86">5</text>
<text x="84.3" y="88.5">4</text>
<text x="168.1" y="88.5">3</text>
<text x="168.1" y="86">2</text>
<text x="179.5" y="86">5</text>
<text x="179.5" y="88.5">4</text>
<text x="263.4" y="86">3</text>
<text x="274.8" y="86">4</text>
<text x="264.5" y="93.4">1: Thermistor</text>
<text x="264.5" y="95.4">2: 0-10 VDC</text>
<text x="72.7" y="97.2">1: Thermistor</text>
<text x="72.7" y="99.2">2: 0-10 VDC</text>
<text x="72.7" y="101.3">3: 4-20 mA</text>
<text x="168" y="97.2">1: Thermistor</text>
<text x="168" y="99.2">2: 0-10 VDC</text>
<text x="168" y="101.3">3: 4-20 mA</text>
<text x="264.5" y="97.5">3: 4-20 mA</text>
<text x="72.9" y="141.9">2</text>
<text x="72.9" y="139.3">1</text>
<text x="84.3" y="139.3">6</text>
<text x="84.3" y="141.9">5</text>
<text x="72.9" y="144.4">3</text>
<text x="84.3" y="144.4">4</text>
<text x="74" y="153.1">1: Thermistor</text>
<text x="74" y="155.1">2: 0-10 VDC</text>
<text x="74" y="157.1">3: 4-20 mA</text>
</g>
<g font-size="1.6" fill="#000080">
<text x="239.1" y="29.9">R11</text>
<text x="51.1" y="31.2">R3</text>
<text x="141.3" y="31.2">R7</text>
<text x="63.8" y="40.1">R4</text>
<text x="155.3" y="40.1">R8</text>
<text x="253.1" y="38.8">R12</text>
<text x="48.6" y="88.3">R15</text>
<text x="145.1" y="88.3">R19</text>
<text x="240.4" y="85.8">R23</text>
<text x="253.1" y="94.7">R24</text>
<text x="61.3" y="97.2">R16</text>
<text x="157.8" y="97.2">R20</text>
<text x="48.6" y="144.2">R27</text>
<text x="61.3" y="153.1">R28</text>
</g>
</svg>
